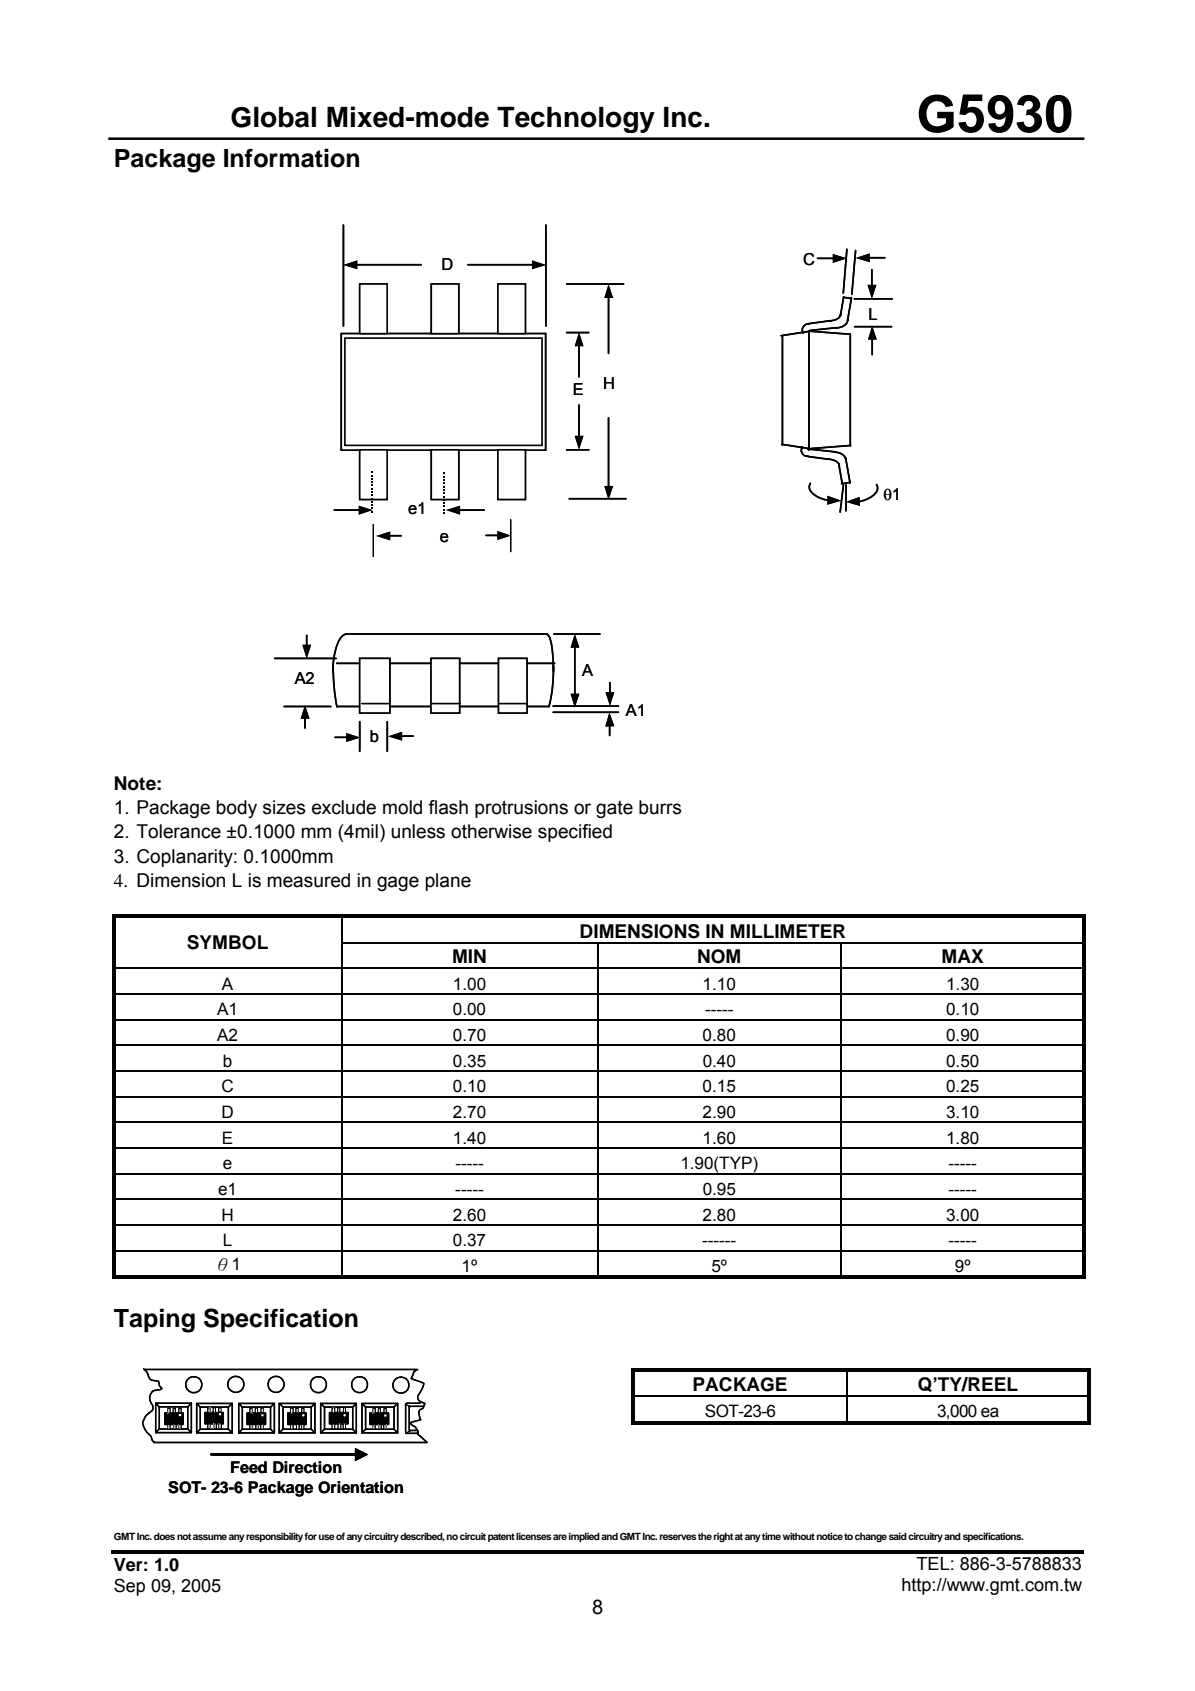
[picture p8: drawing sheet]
<svg xmlns="http://www.w3.org/2000/svg" width="210mm" height="297mm" viewBox="0 0 210 297" stroke-linecap="round" stroke-linejoin="round" font-family="sans-serif">
<g fill="#000">
<path d="M19.7 160.7h.6v.5h-.6zM19.7 160.7h171v.5h-171zM19.7 161.2h.6v4.3h-.6zM19.7 165.5h.6v.2h-.6zM19.7 165.7h.6v4.3h-.6zM19.7 170h.6v.2h-.6zM19.7 170.2h.6v4.3h-.6zM19.7 174.5h.6v.3h-.6zM19.7 174.8h.6v4.2h-.6zM19.7 179h.6v.3h-.6zM59.9 165.5h.2v.2h-.2zM59.9 170h.2v.2h-.2z"/>
<path d="M59.9 174.5h.2v.3h-.2zM59.9 179h.2v.3h-.2zM104.9 165.5h.2v.2h-.2zM104.9 170h.2v.2h-.2zM104.9 174.5h.2v.3h-.2zM104.9 179h.2v.3h-.2zM147.6 165.5h.2v.2h-.2zM147.6 170h.2v.2h-.2zM147.6 174.5h.2v.3h-.2zM147.6 179h.2v.3h-.2zM190.2 160.7h.5v.5h-.5zM190.2 161.2h.5v4.3h-.5z"/>
<path d="M190.2 165.5h.5v.2h-.5zM190.2 165.7h.5v4.3h-.5zM190.2 170h.5v.2h-.5zM190.2 170.2h.5v4.3h-.5zM190.2 174.5h.5v.3h-.5zM190.2 174.8h.5v4.2h-.5zM190.2 179h.5v.3h-.5zM19.7 179.3h.6v4.2h-.6zM19.7 183.5h.6v.3h-.6zM19.7 183.8h.6v4.2h-.6zM19.7 188h.6v.3h-.6zM19.7 188.3h.6v4.2h-.6z"/>
<path d="M19.7 192.5h.6v.3h-.6zM19.7 192.8h.6v4.2h-.6zM19.7 197h.6v.3h-.6zM59.9 183.5h.2v.3h-.2zM59.9 188h.2v.3h-.2zM59.9 192.5h.2v.3h-.2zM59.9 197h.2v.3h-.2zM104.9 183.5h.2v.3h-.2zM104.9 188h.2v.3h-.2zM104.9 192.5h.2v.3h-.2zM104.9 197h.2v.3h-.2zM147.6 183.5h.2v.3h-.2z"/>
<path d="M147.6 188h.2v.3h-.2zM147.6 192.5h.2v.3h-.2zM147.6 197h.2v.3h-.2zM190.2 179.3h.5v4.2h-.5zM190.2 183.5h.5v.3h-.5zM190.2 183.8h.5v4.2h-.5zM190.2 188h.5v.3h-.5zM190.2 188.3h.5v4.2h-.5zM190.2 192.5h.5v.3h-.5zM190.2 192.8h.5v4.2h-.5zM190.2 197h.5v.3h-.5zM19.7 197.3h.6v4.2h-.6z"/>
<path d="M19.7 201.5h.6v.3h-.6zM19.7 201.8h.6v4.2h-.6zM19.7 206h.6v.3h-.6zM19.7 206.3h.6v4.2h-.6zM19.7 210.5h.6v.3h-.6zM19.7 210.8h.6v4.3h-.6zM19.7 215.1h.6v.2h-.6zM19.7 215.3h.6v4.3h-.6zM19.7 219.6h.6v.2h-.6zM59.9 201.5h.2v.3h-.2zM59.9 206h.2v.3h-.2zM59.9 210.5h.2v.3h-.2z"/>
<path d="M59.9 215.1h.2v.2h-.2zM59.9 219.6h.2v.2h-.2zM104.9 201.5h.2v.3h-.2zM104.9 206h.2v.3h-.2zM104.9 210.5h.2v.3h-.2zM104.9 215.1h.2v.2h-.2zM104.9 219.6h.2v.2h-.2zM147.6 201.5h.2v.3h-.2zM147.6 206h.2v.3h-.2zM147.6 210.5h.2v.3h-.2zM147.6 215.1h.2v.2h-.2zM147.6 219.6h.2v.2h-.2z"/>
<path d="M190.2 197.3h.5v4.2h-.5zM190.2 201.5h.5v.3h-.5zM190.2 201.8h.5v4.2h-.5zM190.2 206h.5v.3h-.5zM190.2 206.3h.5v4.2h-.5zM190.2 210.5h.5v.3h-.5zM190.2 210.8h.5v4.3h-.5zM190.2 215.1h.5v.2h-.5zM190.2 215.3h.5v4.3h-.5zM190.2 219.6h.5v.2h-.5zM19.7 219.8h.6v4.8h-.6zM19.7 224.1h40.2v.5h-40.2z"/>
<path d="M59.9 224.1h45v.5h-45zM104.9 224.1h42.7v.5h-42.7zM147.6 224.1h.5v.5h-.5zM148.1 224.1h42.1v.5h-42.1zM190.2 219.8h.5v4.8h-.5zM190.2 224.1h.5v.5h-.5zM111 240.3h.5v.6h-.5zM111 240.3h80.5v.6h-80.5zM111 240.9h.5v4.2h-.5zM111 245.1h.5v.3h-.5zM111 245.4h.5v4.7h-.5zM111 249.6h37.6v.5h-37.6z"/>
<path d="M148.6 245.1h.3v.3h-.3zM148.6 249.6h42.4v.5h-42.4zM191 240.3h.5v.6h-.5zM191 240.9h.5v4.2h-.5zM191 245.1h.5v.3h-.5zM191 245.4h.5v4.7h-.5zM191 249.6h.5v.5h-.5zM19.5 272.3h170.9v.5h-170.9z"/>
</g>
<path d="M19 24.4h171.5" fill="none" stroke="#000" stroke-width=".44"/>
<g fill="none" stroke="#000" stroke-width=".25">
<path d="M20.3 170.1h39.6M20.3 174.6h39.6M20.3 179.1h39.6M60 161.2v4.3M60 165.7v4.3M60 170.2v4.3M60 174.8v4.2M60 179.3v4.2M60.1 165.6h44.8M60.1 170.1h44.8M60.1 174.6h44.8M60.1 179.1h44.8"/>
<path d="M105 165.7v4.3M105 170.2v4.3M105 174.8v4.2M105 179.3v4.2M105.1 165.6h42.5M105.1 170.1h42.5M105.1 174.6h42.5M105.1 179.1h42.5M147.7 165.7v4.3M147.7 170.2v4.3M147.7 174.8v4.2M147.7 179.3v4.2"/>
<path d="M147.8 165.6h42.4M147.8 170.1h42.4M147.8 174.6h42.4M147.8 179.1h42.4M20.3 183.6h39.6M20.3 188.1h39.6M20.3 192.6h39.6M20.3 197.1h39.6M60 183.8v4.2M60 188.3v4.2M60 192.8v4.2M60 197.3v4.2"/>
<path d="M60.1 183.6h44.8M60.1 188.1h44.8M60.1 192.6h44.8M60.1 197.1h44.8M105 183.8v4.2M105 188.3v4.2M105 192.8v4.2M105 197.3v4.2M105.1 183.6h42.5M105.1 188.1h42.5M105.1 192.6h42.5M105.1 197.1h42.5"/>
<path d="M147.7 183.8v4.2M147.7 188.3v4.2M147.7 192.8v4.2M147.7 197.3v4.2M147.8 183.6h42.4M147.8 188.1h42.4M147.8 192.6h42.4M147.8 197.1h42.4M20.3 201.7h39.6M20.3 206.2h39.6M20.3 210.7h39.6M20.3 215.2h39.6"/>
<path d="M20.3 219.7h39.6M60 201.8v4.2M60 206.3v4.2M60 210.8v4.3M60 215.3v4.3M60 219.8v4.3M60.1 201.7h44.8M60.1 206.2h44.8M60.1 210.7h44.8M60.1 215.2h44.8M60.1 219.7h44.8M105 201.8v4.2"/>
<path d="M105 206.3v4.2M105 210.8v4.3M105 215.3v4.3M105 219.8v4.3M105.1 201.7h42.5M105.1 206.2h42.5M105.1 210.7h42.5M105.1 215.2h42.5M105.1 219.7h42.5M147.7 201.8v4.2M147.7 206.3v4.2M147.7 210.8v4.3"/>
<path d="M147.7 215.3v4.3M147.7 219.8v4.3M147.8 201.7h42.4M147.8 206.2h42.4M147.8 210.7h42.4M147.8 215.2h42.4M147.8 219.7h42.4M111.5 245.2h37.1M148.8 240.9v4.2M148.8 245.4v4.2M148.9 245.2h42.1"/>
</g>
<path d="M59.2 124.1h37.3" fill="none" stroke="#000" stroke-width=".29"/>
<g fill="#fff" stroke="#000" stroke-width=".29">
<path d="M60 58.6h35.8v20.5h-35.8z" fill-rule="evenodd"/>
<path d="M60.6 59.4h34.6v18.8h-34.6z" fill-rule="evenodd"/>
</g>
<g fill="none" stroke="#000" stroke-width=".29">
<path d="M60.3 39.5v17.8M95.9 39.5v17.8M99.6 49.9h9.9M106.9 52.2v9.9M137.4 59v19.2M142.1 58.3v20.8M149.4 58.7v19.6M106.9 73.4v12M142.3 84.9a1.49 1.49 0 0 0 .8 2 5.4 5.4 0 0 0 2.3 1M148.1 85.2l-.5 4.8M148.6 85.2v4.5M154 85.1a1.49 1.49 0 0 1-.8 2 5.1 5.1 0 0 1-2.3 1"/>
<path d="M58.5 117.1a36.8 36.8 0 0 0 .7 7.1M59.1 116.5h38.3M60.8 111.4a3 3 0 0 0-1.8 2.5l-.4 1.9-.1 2.2M60.9 111.4h35.3M96 111.4a3.4 3.4 0 0 1 1 2.7l.2 3.8M97.2 116.9a26.3 26.3 0 0 1-.8 7.2"/>
</g>
<path d="M106.9 49.9l.8 2.4h-1.5zM106.2 85.4h1.5l-.8 2.4zM145.3 87.1l2.5 .8-2.5 .8zM148.6 88.2l2.4-.9v1.6z" fill="#000"/>
<path d="M63.2 49.9h4.8v8.7h-4.8z" fill-rule="evenodd" fill="#fff" stroke="#000" stroke-width=".29"/>
<g fill="none" stroke="#000" stroke-width=".29">
<path d="M62.7 46.5h11.3M82.2 46.5h11.3M99.5 58.4h3.9M142.1 56.9a1.11 1.11 0 0 0-1 1.6M142.1 58.2l7.3 .5M142.1 58.2l-4.9 .8M143.6 45.4h2.7M145.9 56.3l-4 .6M147 57.6l-4.8 .5M147.7 55.1a1.76 1.76 0 0 1-2 1.3M148.1 52.2l1.4 .2M148.2 52.2l-.6 3.3"/>
<path d="M148.8 43.8l-.7 7.7M148.9 56.2a1.85 1.85 0 0 1-2 1.4M149.6 52.3l-.7 4M150.1 52.5h6.6M150.1 57.4h6.5M150.3 44l-.7 7.7M152.7 45.3h2.7M153.1 47.4v2.7M153.2 59.5v2.8M99.5 79h3.9M101.7 60.7v5.5M101.7 71.1v5.5"/>
<path d="M137.3 78l4.9 .8M140.9 78.5a1.1 1.1 0 0 0 1 1.6M141.9 78.9l4.8 .5M146.6 79.4a1.85 1.85 0 0 1 2 1.5M149.4 78.3l-7 .5M100 87.6h10M141.9 80.2l3.7 .5M145.4 80.6a1.81 1.81 0 0 1 2 1.3M147.3 81.5l.6 3.4M148.5 80.5l.8 4.3M149.4 84.7l-1.6 .3M48.2 115.7h10.8"/>
<path d="M53.9 111.6v1.7M97.3 111.4h8.1M101 113.7v8.2M107.1 119.9v1.7M49.9 124.1h8.2M53.6 126.2v1.7M63.2 126.8v5.2M68 126.8v5.2M70.5 129.3h2.1M97.2 124h11.4M107.1 127.5v1.7"/>
</g>
<g fill="#000">
<path d="M60.3 46.5l2.5-.8v1.6zM93.5 45.7l2.4 .8-2.4 .8zM146.3 44.6l2.4 .8-2.4 .8zM152.4 50h1.5l-.8 2.5zM150.3 45.3l2.5-.8v1.6zM153.2 57.2l.8 2.4h-1.5zM100.9 76.6h1.6l-.8 2.4zM101.7 58.4l.8 2.4h-1.6zM53.1 113.3h1.6l-.8 2.4zM101 111.4l.8 2.4h-1.6zM53.6 123.8l.8 2.5h-1.6zM68.2 129.3l2.4-.8v1.6z"/>
<path d="M100.2 121.9h1.6l-.8 2.4zM106.4 121.6h1.5l-.8 2.4zM107 125.2l.9 2.4h-1.6z"/>
</g>
<g fill="#fff" stroke="#000" stroke-width=".29">
<path d="M63.2 79h4.8v8.7h-4.8z" fill-rule="evenodd"/>
<path d="M75.8 79h4.8v8.7h-4.8z" fill-rule="evenodd"/>
<path d="M75.8 49.9h4.8v8.7h-4.8z" fill-rule="evenodd"/>
<path d="M87.5 49.9h4.8v8.7h-4.8z" fill-rule="evenodd"/>
<path d="M87.5 79h4.8v8.7h-4.8z" fill-rule="evenodd"/>
<path d="M63.2 115.7h5.3v9.5h-5.3z" fill-rule="evenodd"/>
<path d="M87.6 115.7h5v9.5h-5z" fill-rule="evenodd"/>
</g>
<path d="M68.4 94.1h2.1M85.4 94h2M58.8 129.5h2.1M63.5 123.6h4.8M87.8 123.6h4.8M97.2 125.1h11.4" fill="none" stroke="#000" stroke-width=".29"/>
<path d="M65.6 92.1v5.7M89.7 91.3v5.6" fill="none" stroke="#000" stroke-width=".22"/>
<path d="M66.1 94.1l2.4-.7v1.5zM87.4 93.3l2.4 .8-2.4 .7zM60.8 128.8l2.5 .8-2.5 .7z" fill="#000"/>
<path d="M75.7 115.7h5v9.5h-5z" fill-rule="evenodd" fill="#fff" stroke="#000" stroke-width=".29"/>
<path d="M58.7 89.6h4.4M80.7 89.6h4.4M59.2 124.1h37.3M75.9 123.6h4.9" fill="none" stroke="#000" stroke-width=".29"/>
<g fill="#000">
<path d="M65.3 89.7h.3v.3h-.3zM65.3 89.2h.3v.3h-.3zM65.3 88.6h.3v.3h-.3zM65.3 88h.3v.3h-.3zM65.3 87.4h.3v.3h-.3zM65.3 86.8h.3v.3h-.3zM65.3 86.3h.3v.3h-.3zM65.3 85.7h.3v.3h-.3zM65.3 85.1h.3v.3h-.3zM65.3 84.5h.3v.3h-.3zM65.3 84h.3v.2h-.3zM65.3 83.4h.3v.3h-.3z"/>
<path d="M65.3 82.8h.3v.3h-.3zM77.9 90h.3v.3h-.3zM77.9 89.4h.3v.3h-.3zM77.9 88.8h.3v.3h-.3zM77.9 88.2h.3v.3h-.3zM77.9 87.7h.3v.2h-.3zM77.9 87.1h.3v.3h-.3zM77.9 86.5h.3v.3h-.3zM77.9 85.9h.3v.3h-.3zM77.9 85.3h.3v.3h-.3zM77.9 84.8h.3v.2h-.3zM77.9 84.2h.3v.3h-.3z"/>
<path d="M77.9 83.6h.3v.3h-.3zM77.9 83h.3v.3h-.3z"/>
</g>
<path d="M63 88.8l2.4 .8-2.4 .8zM78.4 89.6l2.4-.8v1.6z" fill="#000"/>
<g fill="#fff" stroke="#000" stroke-width=".29">
<path d="M60 58.6h35.8v20.5h-35.8z" fill-rule="evenodd"/>
<path d="M60.6 59.4h34.6v18.8h-34.6z" fill-rule="evenodd"/>
<path d="M60 58.6h35.8v20.5h-35.8z" fill-rule="evenodd"/>
<path d="M60.6 59.4h34.6v18.8h-34.6z" fill-rule="evenodd"/>
</g>
<g fill="none" stroke="#000" stroke-width=".29">
<path d="M60.3 39.5v17.8M95.9 39.5v17.8M99.6 49.9h9.9M106.9 52.2v9.9M137.4 59v19.2M142.1 58.3v20.8M149.4 58.7v19.6M106.9 73.4v12M142.3 84.9a1.49 1.49 0 0 0 .8 2 5.4 5.4 0 0 0 2.3 1M148.1 85.2l-.5 4.8M148.6 85.2v4.5M154 85.1a1.49 1.49 0 0 1-.8 2 5.1 5.1 0 0 1-2.3 1"/>
<path d="M58.5 117.1a36.8 36.8 0 0 0 .7 7.1M59.1 116.5h38.3M60.8 111.4a3 3 0 0 0-1.8 2.5l-.4 1.9-.1 2.2M60.9 111.4h35.3M96 111.4a3.4 3.4 0 0 1 1 2.7l.2 3.8M97.2 116.9a26.3 26.3 0 0 1-.8 7.2"/>
</g>
<path d="M106.9 49.9l.8 2.4h-1.5zM106.2 85.4h1.5l-.8 2.4zM145.3 87.1l2.5 .8-2.5 .8zM148.6 88.2l2.4-.9v1.6z" fill="#000"/>
<path d="M63.2 49.9h4.8v8.7h-4.8z" fill-rule="evenodd" fill="#fff" stroke="#000" stroke-width=".29"/>
<g fill="none" stroke="#000" stroke-width=".29">
<path d="M62.7 46.5h11.3M82.2 46.5h11.3M99.5 58.4h3.9M142.1 56.9a1.11 1.11 0 0 0-1 1.6M142.1 58.2l7.3 .5M142.1 58.2l-4.9 .8M143.6 45.4h2.7M145.9 56.3l-4 .6M147 57.6l-4.8 .5M147.7 55.1a1.76 1.76 0 0 1-2 1.3M148.1 52.2l1.4 .2M148.2 52.2l-.6 3.3"/>
<path d="M148.8 43.8l-.7 7.7M148.9 56.2a1.85 1.85 0 0 1-2 1.4M149.6 52.3l-.7 4M150.1 52.5h6.6M150.1 57.4h6.5M150.3 44l-.7 7.7M152.7 45.3h2.7M153.1 47.4v2.7M153.2 59.5v2.8M99.5 79h3.9M101.7 60.7v5.5M101.7 71.1v5.5"/>
<path d="M137.3 78l4.9 .8M140.9 78.5a1.1 1.1 0 0 0 1 1.6M141.9 78.9l4.8 .5M146.6 79.4a1.85 1.85 0 0 1 2 1.5M149.4 78.3l-7 .5M100 87.6h10M141.9 80.2l3.7 .5M145.4 80.6a1.81 1.81 0 0 1 2 1.3M147.3 81.5l.6 3.4M148.5 80.5l.8 4.3M149.4 84.7l-1.6 .3M48.2 115.7h10.8"/>
<path d="M53.9 111.6v1.7M97.3 111.4h8.1M101 113.7v8.2M107.1 119.9v1.7M49.9 124.1h8.2M53.6 126.2v1.7M63.2 126.8v5.2M68 126.8v5.2M70.5 129.3h2.1M97.2 124h11.4M107.1 127.5v1.7"/>
</g>
<g fill="#000">
<path d="M60.3 46.5l2.5-.8v1.6zM93.5 45.7l2.4 .8-2.4 .8zM146.3 44.6l2.4 .8-2.4 .8zM152.4 50h1.5l-.8 2.5zM150.3 45.3l2.5-.8v1.6zM153.2 57.2l.8 2.4h-1.5zM100.9 76.6h1.6l-.8 2.4zM101.7 58.4l.8 2.4h-1.6zM53.1 113.3h1.6l-.8 2.4zM101 111.4l.8 2.4h-1.6zM53.6 123.8l.8 2.5h-1.6zM68.2 129.3l2.4-.8v1.6z"/>
<path d="M100.2 121.9h1.6l-.8 2.4zM106.4 121.6h1.5l-.8 2.4zM107 125.2l.9 2.4h-1.6z"/>
</g>
<g fill="#fff" stroke="#000" stroke-width=".29">
<path d="M63.2 79h4.8v8.7h-4.8z" fill-rule="evenodd"/>
<path d="M75.8 79h4.8v8.7h-4.8z" fill-rule="evenodd"/>
<path d="M75.8 49.9h4.8v8.7h-4.8z" fill-rule="evenodd"/>
<path d="M87.5 49.9h4.8v8.7h-4.8z" fill-rule="evenodd"/>
<path d="M87.5 79h4.8v8.7h-4.8z" fill-rule="evenodd"/>
<path d="M63.2 115.7h5.3v9.5h-5.3z" fill-rule="evenodd"/>
<path d="M87.6 115.7h5v9.5h-5z" fill-rule="evenodd"/>
</g>
<path d="M68.4 94.1h2.1M85.4 94h2M58.8 129.5h2.1M63.5 123.6h4.8M87.8 123.6h4.8M97.2 125.1h11.4" fill="none" stroke="#000" stroke-width=".29"/>
<path d="M65.6 92.1v5.7M89.7 91.3v5.6" fill="none" stroke="#000" stroke-width=".22"/>
<path d="M66.1 94.1l2.4-.7v1.5zM87.4 93.3l2.4 .8-2.4 .7zM60.8 128.8l2.5 .8-2.5 .7z" fill="#000"/>
<path d="M75.7 115.7h5v9.5h-5z" fill-rule="evenodd" fill="#fff" stroke="#000" stroke-width=".29"/>
<path d="M58.7 89.6h4.4M80.7 89.6h4.4M75.9 123.6h4.9" fill="none" stroke="#000" stroke-width=".29"/>
<g fill="#000">
<path d="M65.3 89.7h.3v.3h-.3zM65.3 89.2h.3v.3h-.3zM65.3 88.6h.3v.3h-.3zM65.3 88h.3v.3h-.3zM65.3 87.4h.3v.3h-.3zM65.3 86.8h.3v.3h-.3zM65.3 86.3h.3v.3h-.3zM65.3 85.7h.3v.3h-.3zM65.3 85.1h.3v.3h-.3zM65.3 84.5h.3v.3h-.3zM65.3 84h.3v.2h-.3zM65.3 83.4h.3v.3h-.3z"/>
<path d="M65.3 82.8h.3v.3h-.3zM77.9 90h.3v.3h-.3zM77.9 89.4h.3v.3h-.3zM77.9 88.8h.3v.3h-.3zM77.9 88.2h.3v.3h-.3zM77.9 87.7h.3v.2h-.3zM77.9 87.1h.3v.3h-.3zM77.9 86.5h.3v.3h-.3zM77.9 85.9h.3v.3h-.3zM77.9 85.3h.3v.3h-.3zM77.9 84.8h.3v.2h-.3zM77.9 84.2h.3v.3h-.3z"/>
<path d="M77.9 83.6h.3v.3h-.3zM77.9 83h.3v.3h-.3z"/>
</g>
<path d="M63 88.8l2.4 .8-2.4 .8zM78.4 89.6l2.4-.8v1.6z" fill="#000"/>
<g fill="none" stroke="#000" stroke-width=".25">
<path d="M25.2 240.4l.6 .6 .5 1.3a1.58 1.58 0 0 0 1.3 .3h.3l.1 .8 .4 .5-1.2 .3a1.02 1.02 0 0 0-.9 1 1.78 1.78 0 0 0 .5 1.6 1.15 1.15 0 0 1-.8 1.5 2.5 2.5 0 0 0-.9 1.8l.6 1.3 .8 .8 .1 .4a.85 .85 0 0 0 .6 .8M25.5 240.6h47.7M27 253.4h48M27.3 246.5h6.3v5.2h-6.3zM27.3 246.5l.7 .6M28 251l-.7 .7M28 247.1h5v3.9h-5zM33 251l.6 .7M33.6 246.5l-.6 .6M34.5 246.5h6.3v5.2h-6.3zM34.5 246.5l.7 .7M35.2 247.2h4.9v3.9h-4.9z"/>
<path d="M35.2 251.1l-.7 .6M40.1 251.1l.7 .6M40.8 246.5l-.7 .7M41.9 246.5h6.3v5.2h-6.3zM41.9 246.5l.7 .7M42.6 247.2h4.9v3.9h-4.9zM42.6 251.1l-.7 .6M47.5 251.1l.7 .6M48.2 246.5l-.7 .7M49 246.5h6.3v5.2h-6.3zM49 246.5l.7 .7M49.7 247.2h5v3.9h-5z"/>
<path d="M49.7 251.1l-.7 .6M54.7 251.1l.6 .6M55.3 246.5l-.6 .7M56.3 246.5h6.3v5.2h-6.3zM56.3 246.5l.7 .7M57 247.2h5v3.9h-5zM57 251.1l-.7 .6M62 251.1l.6 .6M62.6 246.5l-.6 .7M63.6 246.5h6.2v5.2h-6.2zM63.6 246.5l.6 .7M64.2 247.2h5v3.9h-5z"/>
<path d="M64.2 251.1l-.6 .6M69.2 251.1l.6 .6M69.8 246.5l-.6 .7M71.2 246.6v4.9M71.3 251.8h2.1M71.4 246.5h2.4M72 251.3h1.2M73.4 240.6l-.6 .3-.6 1.2 2.3 .9-.3 .7-.5 1a.92 .92 0 0 0-.3 1 .92 .92 0 0 0 .8 .7l.4 .1-.3 .9a.93 .93 0 0 0-.6 1.4l.2 .6-.7 .2a1.3 1.3 0 0 0-1.1 .4l.1 .2a1.73 1.73 0 0 1 1.2 1.6v.1l1.6 1.5M74.3 247h-2.4v4.3"/>
<circle cx="34" cy="243.2" r="1.42"/>
<circle cx="41.4" cy="243.2" r="1.41"/>
<circle cx="48.5" cy="243.2" r="1.41"/>
<circle cx="55.9" cy="243.2" r="1.41"/>
<circle cx="63.2" cy="243.2" r="1.4"/>
<circle cx="70.4" cy="243.3" r="1.41"/>
</g>
<path d="M71.3 246.7l.8 .4M72.1 251.4l-.8 .3" fill="none" stroke="#000" stroke-width=".18"/>
<path d="M37 255.4l25.8-.1 .1 .2-25.8 .1zM62.4 254.4l2.1 1.1-2.1 1.1z" fill="#000" stroke="#000" stroke-width=".18"/>
<path d="M29.5 250.2h.3v.9h-.3z" fill="#fff"/>
<path d="M29.5 250.2h.3v.9h-.3z" fill="none" stroke="#000" stroke-width=".18"/>
<path d="M29 248.2h3.2v2h-3.2z" fill="#000"/>
<path d="M29 248.2h3.2v2h-3.2z" fill="none" stroke="#000" stroke-width=".25"/>
<path d="M30.4 247.4h.4v.8h-.4z" fill="#fff"/>
<path d="M30.4 247.4h.4v.8h-.4z" fill="none" stroke="#000" stroke-width=".18"/>
<path d="M30.5 250.2h.4v.9h-.4z" fill="#fff"/>
<path d="M30.5 250.2h.4v.9h-.4z" fill="none" stroke="#000" stroke-width=".18"/>
<path d="M31.4 250.2h.4v.9h-.4z" fill="#fff"/>
<path d="M31.4 250.2h.4v.9h-.4z" fill="none" stroke="#000" stroke-width=".18"/>
<path d="M29.5 247.4h.3v.9h-.3z" fill="#fff"/>
<path d="M29.5 247.4h.3v.9h-.3z" fill="none" stroke="#000" stroke-width=".18"/>
<path d="M31.5 247.4h.3v.8h-.3z" fill="#fff"/>
<path d="M31.5 247.4h.3v.8h-.3z" fill="none" stroke="#000" stroke-width=".18"/>
<path d="M36.5 250.1h.4v.9h-.4z" fill="#fff"/>
<path d="M36.5 250.1h.4v.9h-.4z" fill="none" stroke="#000" stroke-width=".18"/>
<path d="M36 248.1h3.2v2h-3.2z" fill="#000"/>
<path d="M36 248.1h3.2v2h-3.2z" fill="none" stroke="#000" stroke-width=".25"/>
<path d="M37.4 247.3h.4v.8h-.4z" fill="#fff"/>
<path d="M37.5 247.3h.3v.8h-.3z" fill="none" stroke="#000" stroke-width=".18"/>
<path d="M37.6 250.1h.4v.9h-.4z" fill="#fff"/>
<path d="M37.6 250.1h.4v.9h-.4z" fill="none" stroke="#000" stroke-width=".18"/>
<path d="M38.4 250.1h.4v.9h-.4z" fill="#fff"/>
<path d="M38.4 250.1h.4v.9h-.4z" fill="none" stroke="#000" stroke-width=".18"/>
<path d="M36.5 247.3h.4v.9h-.4z" fill="#fff"/>
<path d="M36.5 247.3h.4v.9h-.4z" fill="none" stroke="#000" stroke-width=".18"/>
<path d="M38.5 247.3h.3v.8h-.3z" fill="#fff"/>
<path d="M38.5 247.3h.3v.8h-.3z" fill="none" stroke="#000" stroke-width=".18"/>
<path d="M43.9 250.2h.4v.9h-.4z" fill="#fff"/>
<path d="M43.9 250.2h.4v.9h-.4z" fill="none" stroke="#000" stroke-width=".18"/>
<path d="M43.4 248.2h3.2v2h-3.2z" fill="#000"/>
<path d="M43.4 248.2h3.2v2h-3.2z" fill="none" stroke="#000" stroke-width=".25"/>
<path d="M44.9 247.4h.3v.8h-.3z" fill="#fff"/>
<path d="M44.9 247.4h.3v.8h-.3z" fill="none" stroke="#000" stroke-width=".18"/>
<path d="M45 250.2h.4v.9h-.4z" fill="#fff"/>
<path d="M45 250.2h.4v.9h-.4z" fill="none" stroke="#000" stroke-width=".18"/>
<path d="M45.8 250.2h.4v.9h-.4z" fill="#fff"/>
<path d="M45.8 250.2h.4v.9h-.4z" fill="none" stroke="#000" stroke-width=".18"/>
<path d="M43.9 247.4h.4v.9h-.4z" fill="#fff"/>
<path d="M43.9 247.4h.4v.9h-.4z" fill="none" stroke="#000" stroke-width=".18"/>
<path d="M45.9 247.4h.3v.8h-.3z" fill="#fff"/>
<path d="M45.9 247.4h.3v.8h-.3z" fill="none" stroke="#000" stroke-width=".18"/>
<path d="M51 250.2h.5v.9h-.5z" fill="#fff"/>
<path d="M51 250.2h.5v.9h-.5z" fill="none" stroke="#000" stroke-width=".18"/>
<path d="M50.6 248.2h3.2v2h-3.2z" fill="#000"/>
<path d="M50.6 248.2h3.2v2h-3.2z" fill="none" stroke="#000" stroke-width=".25"/>
<path d="M52 247.4h.4v.8h-.4z" fill="#fff"/>
<path d="M52 247.4h.4v.8h-.4z" fill="none" stroke="#000" stroke-width=".18"/>
<path d="M52.1 250.2h.4v.9h-.4z" fill="#fff"/>
<path d="M52.1 250.2h.4v.9h-.4z" fill="none" stroke="#000" stroke-width=".18"/>
<path d="M53 250.2h.4v.9h-.4z" fill="#fff"/>
<path d="M53 250.2h.4v.9h-.4z" fill="none" stroke="#000" stroke-width=".18"/>
<path d="M51 247.4h.5v.9h-.5z" fill="#fff"/>
<path d="M51 247.4h.5v.9h-.5z" fill="none" stroke="#000" stroke-width=".18"/>
<path d="M53 247.4h.4v.8h-.4z" fill="#fff"/>
<path d="M53 247.4h.4v.8h-.4z" fill="none" stroke="#000" stroke-width=".18"/>
<path d="M58.4 250.1h.4v.9h-.4z" fill="#fff"/>
<path d="M58.4 250.1h.4v.9h-.4z" fill="none" stroke="#000" stroke-width=".18"/>
<path d="M57.9 248.1h3.2v2h-3.2z" fill="#000"/>
<path d="M57.9 248.1h3.2v2h-3.2z" fill="none" stroke="#000" stroke-width=".25"/>
<path d="M59.3 247.3h.4v.8h-.4z" fill="#fff"/>
<path d="M59.3 247.3h.4v.8h-.4z" fill="none" stroke="#000" stroke-width=".18"/>
<path d="M59.4 250.1h.4v.9h-.4z" fill="#fff"/>
<path d="M59.4 250.1h.4v.9h-.4z" fill="none" stroke="#000" stroke-width=".18"/>
<path d="M60.3 250.1h.4v.9h-.4z" fill="#fff"/>
<path d="M60.3 250.1h.4v.9h-.4z" fill="none" stroke="#000" stroke-width=".18"/>
<path d="M58.4 247.3h.4v.9h-.4z" fill="#fff"/>
<path d="M58.4 247.3h.4v.9h-.4z" fill="none" stroke="#000" stroke-width=".18"/>
<path d="M60.3 247.3h.4v.8h-.4z" fill="#fff"/>
<path d="M60.3 247.3h.4v.8h-.4z" fill="none" stroke="#000" stroke-width=".18"/>
<path d="M65.5 250.2h.4v.9h-.4z" fill="#fff"/>
<path d="M65.5 250.2h.4v.9h-.4z" fill="none" stroke="#000" stroke-width=".18"/>
<path d="M65 248.2h3.2v2h-3.2z" fill="#000"/>
<path d="M65 248.2h3.2v2h-3.2z" fill="none" stroke="#000" stroke-width=".25"/>
<path d="M66.5 247.4h.3v.8h-.3z" fill="#fff"/>
<path d="M66.5 247.4h.3v.8h-.3z" fill="none" stroke="#000" stroke-width=".18"/>
<path d="M66.5 250.2h.4v.9h-.4z" fill="#fff"/>
<path d="M66.5 250.2h.4v.9h-.4z" fill="none" stroke="#000" stroke-width=".18"/>
<path d="M67.4 250.2h.4v.9h-.4z" fill="#fff"/>
<path d="M67.4 250.2h.4v.9h-.4z" fill="none" stroke="#000" stroke-width=".18"/>
<path d="M65.5 247.4h.4v.9h-.4z" fill="#fff"/>
<path d="M65.5 247.4h.4v.9h-.4z" fill="none" stroke="#000" stroke-width=".18"/>
<path d="M67.5 247.4h.3v.8h-.3z" fill="#fff"/>
<path d="M67.5 247.4h.3v.8h-.3z" fill="none" stroke="#000" stroke-width=".18"/>
<circle cx="31.6" cy="248.6" r=".36" fill="#fff"/>
<circle cx="31.6" cy="248.6" r=".36" fill="none" stroke="#000" stroke-width=".25"/>
<circle cx="38.7" cy="248.4" r=".34" fill="#fff"/>
<circle cx="38.7" cy="248.4" r=".34" fill="none" stroke="#000" stroke-width=".25"/>
<path d="M46 248.3a.37 .37 0 0 1 .4 .2 .37 .37 0 0 1-.2 .4h-.2l-.3-.2z" fill-rule="evenodd" fill="#fff"/>
<path d="M46 248.3a.37 .37 0 0 1 .4 .2 .37 .37 0 0 1-.2 .4h-.2l-.3-.2z" fill="none" stroke="#000" stroke-width=".25"/>
<circle cx="53.3" cy="248.6" r=".35" fill="#fff"/>
<circle cx="53.3" cy="248.6" r=".35" fill="none" stroke="#000" stroke-width=".25"/>
<circle cx="60.5" cy="248.6" r=".34" fill="#fff"/>
<circle cx="60.5" cy="248.6" r=".34" fill="none" stroke="#000" stroke-width=".25"/>
<circle cx="67.7" cy="248.7" r=".36" fill="#fff"/>
<g fill="none" stroke="#000" stroke-width=".25">
<path d="M25.2 240.4l.6 .6 .5 1.3a1.58 1.58 0 0 0 1.3 .3h.3l.1 .8 .4 .5-1.2 .3a1.02 1.02 0 0 0-.9 1 1.78 1.78 0 0 0 .5 1.6 1.15 1.15 0 0 1-.8 1.5 2.5 2.5 0 0 0-.9 1.8l.6 1.3 .8 .8 .1 .4a.85 .85 0 0 0 .6 .8M25.5 240.6h47.7M27 253.4h48M27.3 246.5h6.3v5.2h-6.3zM27.3 246.5l.7 .6M28 251l-.7 .7M28 247.1h5v3.9h-5zM33 251l.6 .7M33.6 246.5l-.6 .6M34.5 246.5h6.3v5.2h-6.3zM34.5 246.5l.7 .7M35.2 247.2h4.9v3.9h-4.9z"/>
<path d="M35.2 251.1l-.7 .6M40.1 251.1l.7 .6M40.8 246.5l-.7 .7M41.9 246.5h6.3v5.2h-6.3zM41.9 246.5l.7 .7M42.6 247.2h4.9v3.9h-4.9zM42.6 251.1l-.7 .6M47.5 251.1l.7 .6M48.2 246.5l-.7 .7M49 246.5h6.3v5.2h-6.3zM49 246.5l.7 .7M49.7 247.2h5v3.9h-5z"/>
<path d="M49.7 251.1l-.7 .6M54.7 251.1l.6 .6M55.3 246.5l-.6 .7M56.3 246.5h6.3v5.2h-6.3zM56.3 246.5l.7 .7M57 247.2h5v3.9h-5zM57 251.1l-.7 .6M62 251.1l.6 .6M62.6 246.5l-.6 .7M63.6 246.5h6.2v5.2h-6.2zM63.6 246.5l.6 .7M64.2 247.2h5v3.9h-5z"/>
<path d="M64.2 251.1l-.6 .6M69.2 251.1l.6 .6M69.8 246.5l-.6 .7M71.2 246.6v4.9M71.3 251.8h2.1M71.4 246.5h2.4M72 251.3h1.2M73.4 240.6l-.6 .3-.6 1.2 2.3 .9-.3 .7-.5 1a.92 .92 0 0 0-.3 1 .92 .92 0 0 0 .8 .7l.4 .1-.3 .9a.93 .93 0 0 0-.6 1.4l.2 .6-.7 .2a1.3 1.3 0 0 0-1.1 .4l.1 .2a1.73 1.73 0 0 1 1.2 1.6v.1l1.6 1.5M74.3 247h-2.4v4.3"/>
<circle cx="34" cy="243.2" r="1.42"/>
<circle cx="41.4" cy="243.2" r="1.41"/>
<circle cx="48.5" cy="243.2" r="1.41"/>
<circle cx="55.9" cy="243.2" r="1.41"/>
<circle cx="63.2" cy="243.2" r="1.4"/>
<circle cx="67.7" cy="248.7" r=".36"/>
<circle cx="70.4" cy="243.3" r="1.41"/>
</g>
<path d="M71.3 246.7l.8 .4M72.1 251.4l-.8 .3" fill="none" stroke="#000" stroke-width=".18"/>
<path d="M37 255.4l25.8-.1 .1 .2-25.8 .1zM62.4 254.4l2.1 1.1-2.1 1.1z" fill="#000" stroke="#000" stroke-width=".18"/>
<path d="M29.5 250.2h.3v.9h-.3z" fill="#fff"/>
<path d="M29.5 250.2h.3v.9h-.3z" fill="none" stroke="#000" stroke-width=".18"/>
<path d="M29 248.2h3.2v2h-3.2z" fill="#000"/>
<path d="M29 248.2h3.2v2h-3.2z" fill="none" stroke="#000" stroke-width=".25"/>
<path d="M30.4 247.4h.4v.8h-.4z" fill="#fff"/>
<path d="M30.4 247.4h.4v.8h-.4z" fill="none" stroke="#000" stroke-width=".18"/>
<path d="M30.5 250.2h.4v.9h-.4z" fill="#fff"/>
<path d="M30.5 250.2h.4v.9h-.4z" fill="none" stroke="#000" stroke-width=".18"/>
<path d="M31.4 250.2h.4v.9h-.4z" fill="#fff"/>
<path d="M31.4 250.2h.4v.9h-.4z" fill="none" stroke="#000" stroke-width=".18"/>
<path d="M29.5 247.4h.3v.9h-.3z" fill="#fff"/>
<path d="M29.5 247.4h.3v.9h-.3z" fill="none" stroke="#000" stroke-width=".18"/>
<path d="M31.5 247.4h.3v.8h-.3z" fill="#fff"/>
<path d="M31.5 247.4h.3v.8h-.3z" fill="none" stroke="#000" stroke-width=".18"/>
<path d="M29.5 250.2h.3v.9h-.3z" fill="#fff"/>
<path d="M29.5 250.2h.3v.9h-.3z" fill="none" stroke="#000" stroke-width=".18"/>
<path d="M29 248.2h3.2v2h-3.2z" fill="#000"/>
<path d="M29 248.2h3.2v2h-3.2z" fill="none" stroke="#000" stroke-width=".25"/>
<path d="M30.4 247.4h.4v.8h-.4z" fill="#fff"/>
<path d="M30.4 247.4h.4v.8h-.4z" fill="none" stroke="#000" stroke-width=".18"/>
<path d="M30.5 250.2h.4v.9h-.4z" fill="#fff"/>
<path d="M30.5 250.2h.4v.9h-.4z" fill="none" stroke="#000" stroke-width=".18"/>
<path d="M31.4 250.2h.4v.9h-.4z" fill="#fff"/>
<path d="M31.4 250.2h.4v.9h-.4z" fill="none" stroke="#000" stroke-width=".18"/>
<path d="M29.5 247.4h.3v.9h-.3z" fill="#fff"/>
<path d="M29.5 247.4h.3v.9h-.3z" fill="none" stroke="#000" stroke-width=".18"/>
<path d="M31.5 247.4h.3v.8h-.3z" fill="#fff"/>
<path d="M31.5 247.4h.3v.8h-.3z" fill="none" stroke="#000" stroke-width=".18"/>
<path d="M36.5 250.1h.4v.9h-.4z" fill="#fff"/>
<path d="M36.5 250.1h.4v.9h-.4z" fill="none" stroke="#000" stroke-width=".18"/>
<path d="M36 248.1h3.2v2h-3.2z" fill="#000"/>
<path d="M36 248.1h3.2v2h-3.2z" fill="none" stroke="#000" stroke-width=".25"/>
<path d="M37.4 247.3h.4v.8h-.4z" fill="#fff"/>
<path d="M37.5 247.3h.3v.8h-.3z" fill="none" stroke="#000" stroke-width=".18"/>
<path d="M37.6 250.1h.4v.9h-.4z" fill="#fff"/>
<path d="M37.6 250.1h.4v.9h-.4z" fill="none" stroke="#000" stroke-width=".18"/>
<path d="M38.4 250.1h.4v.9h-.4z" fill="#fff"/>
<path d="M38.4 250.1h.4v.9h-.4z" fill="none" stroke="#000" stroke-width=".18"/>
<path d="M36.5 247.3h.4v.9h-.4z" fill="#fff"/>
<path d="M36.5 247.3h.4v.9h-.4z" fill="none" stroke="#000" stroke-width=".18"/>
<path d="M38.5 247.3h.3v.8h-.3z" fill="#fff"/>
<path d="M38.5 247.3h.3v.8h-.3z" fill="none" stroke="#000" stroke-width=".18"/>
<path d="M36.5 250.1h.4v.9h-.4z" fill="#fff"/>
<path d="M36.5 250.1h.4v.9h-.4z" fill="none" stroke="#000" stroke-width=".18"/>
<path d="M36 248.1h3.2v2h-3.2z" fill="#000"/>
<path d="M36 248.1h3.2v2h-3.2z" fill="none" stroke="#000" stroke-width=".25"/>
<path d="M37.4 247.3h.4v.8h-.4z" fill="#fff"/>
<path d="M37.5 247.3h.3v.8h-.3z" fill="none" stroke="#000" stroke-width=".18"/>
<path d="M37.6 250.1h.4v.9h-.4z" fill="#fff"/>
<path d="M37.6 250.1h.4v.9h-.4z" fill="none" stroke="#000" stroke-width=".18"/>
<path d="M38.4 250.1h.4v.9h-.4z" fill="#fff"/>
<path d="M38.4 250.1h.4v.9h-.4z" fill="none" stroke="#000" stroke-width=".18"/>
<path d="M36.5 247.3h.4v.9h-.4z" fill="#fff"/>
<path d="M36.5 247.3h.4v.9h-.4z" fill="none" stroke="#000" stroke-width=".18"/>
<path d="M38.5 247.3h.3v.8h-.3z" fill="#fff"/>
<path d="M38.5 247.3h.3v.8h-.3z" fill="none" stroke="#000" stroke-width=".18"/>
<path d="M43.9 250.2h.4v.9h-.4z" fill="#fff"/>
<path d="M43.9 250.2h.4v.9h-.4z" fill="none" stroke="#000" stroke-width=".18"/>
<path d="M43.4 248.2h3.2v2h-3.2z" fill="#000"/>
<path d="M43.4 248.2h3.2v2h-3.2z" fill="none" stroke="#000" stroke-width=".25"/>
<path d="M44.9 247.4h.3v.8h-.3z" fill="#fff"/>
<path d="M44.9 247.4h.3v.8h-.3z" fill="none" stroke="#000" stroke-width=".18"/>
<path d="M45 250.2h.4v.9h-.4z" fill="#fff"/>
<path d="M45 250.2h.4v.9h-.4z" fill="none" stroke="#000" stroke-width=".18"/>
<path d="M45.8 250.2h.4v.9h-.4z" fill="#fff"/>
<path d="M45.8 250.2h.4v.9h-.4z" fill="none" stroke="#000" stroke-width=".18"/>
<path d="M43.9 247.4h.4v.9h-.4z" fill="#fff"/>
<path d="M43.9 247.4h.4v.9h-.4z" fill="none" stroke="#000" stroke-width=".18"/>
<path d="M45.9 247.4h.3v.8h-.3z" fill="#fff"/>
<path d="M45.9 247.4h.3v.8h-.3z" fill="none" stroke="#000" stroke-width=".18"/>
<path d="M43.9 250.2h.4v.9h-.4z" fill="#fff"/>
<path d="M43.9 250.2h.4v.9h-.4z" fill="none" stroke="#000" stroke-width=".18"/>
<path d="M43.4 248.2h3.2v2h-3.2z" fill="#000"/>
<path d="M43.4 248.2h3.2v2h-3.2z" fill="none" stroke="#000" stroke-width=".25"/>
<path d="M44.9 247.4h.3v.8h-.3z" fill="#fff"/>
<path d="M44.9 247.4h.3v.8h-.3z" fill="none" stroke="#000" stroke-width=".18"/>
<path d="M45 250.2h.4v.9h-.4z" fill="#fff"/>
<path d="M45 250.2h.4v.9h-.4z" fill="none" stroke="#000" stroke-width=".18"/>
<path d="M45.8 250.2h.4v.9h-.4z" fill="#fff"/>
<path d="M45.8 250.2h.4v.9h-.4z" fill="none" stroke="#000" stroke-width=".18"/>
<path d="M43.9 247.4h.4v.9h-.4z" fill="#fff"/>
<path d="M43.9 247.4h.4v.9h-.4z" fill="none" stroke="#000" stroke-width=".18"/>
<path d="M45.9 247.4h.3v.8h-.3z" fill="#fff"/>
<path d="M45.9 247.4h.3v.8h-.3z" fill="none" stroke="#000" stroke-width=".18"/>
<path d="M51 250.2h.5v.9h-.5z" fill="#fff"/>
<path d="M51 250.2h.5v.9h-.5z" fill="none" stroke="#000" stroke-width=".18"/>
<path d="M50.6 248.2h3.2v2h-3.2z" fill="#000"/>
<path d="M50.6 248.2h3.2v2h-3.2z" fill="none" stroke="#000" stroke-width=".25"/>
<path d="M52 247.4h.4v.8h-.4z" fill="#fff"/>
<path d="M52 247.4h.4v.8h-.4z" fill="none" stroke="#000" stroke-width=".18"/>
<path d="M52.1 250.2h.4v.9h-.4z" fill="#fff"/>
<path d="M52.1 250.2h.4v.9h-.4z" fill="none" stroke="#000" stroke-width=".18"/>
<path d="M53 250.2h.4v.9h-.4z" fill="#fff"/>
<path d="M53 250.2h.4v.9h-.4z" fill="none" stroke="#000" stroke-width=".18"/>
<path d="M51 247.4h.5v.9h-.5z" fill="#fff"/>
<path d="M51 247.4h.5v.9h-.5z" fill="none" stroke="#000" stroke-width=".18"/>
<path d="M53 247.4h.4v.8h-.4z" fill="#fff"/>
<path d="M53 247.4h.4v.8h-.4z" fill="none" stroke="#000" stroke-width=".18"/>
<path d="M51 250.2h.5v.9h-.5z" fill="#fff"/>
<path d="M51 250.2h.5v.9h-.5z" fill="none" stroke="#000" stroke-width=".18"/>
<path d="M50.6 248.2h3.2v2h-3.2z" fill="#000"/>
<path d="M50.6 248.2h3.2v2h-3.2z" fill="none" stroke="#000" stroke-width=".25"/>
<path d="M52 247.4h.4v.8h-.4z" fill="#fff"/>
<path d="M52 247.4h.4v.8h-.4z" fill="none" stroke="#000" stroke-width=".18"/>
<path d="M52.1 250.2h.4v.9h-.4z" fill="#fff"/>
<path d="M52.1 250.2h.4v.9h-.4z" fill="none" stroke="#000" stroke-width=".18"/>
<path d="M53 250.2h.4v.9h-.4z" fill="#fff"/>
<path d="M53 250.2h.4v.9h-.4z" fill="none" stroke="#000" stroke-width=".18"/>
<path d="M51 247.4h.5v.9h-.5z" fill="#fff"/>
<path d="M51 247.4h.5v.9h-.5z" fill="none" stroke="#000" stroke-width=".18"/>
<path d="M53 247.4h.4v.8h-.4z" fill="#fff"/>
<path d="M53 247.4h.4v.8h-.4z" fill="none" stroke="#000" stroke-width=".18"/>
<path d="M58.4 250.1h.4v.9h-.4z" fill="#fff"/>
<path d="M58.4 250.1h.4v.9h-.4z" fill="none" stroke="#000" stroke-width=".18"/>
<path d="M57.9 248.1h3.2v2h-3.2z" fill="#000"/>
<path d="M57.9 248.1h3.2v2h-3.2z" fill="none" stroke="#000" stroke-width=".25"/>
<path d="M59.3 247.3h.4v.8h-.4z" fill="#fff"/>
<path d="M59.3 247.3h.4v.8h-.4z" fill="none" stroke="#000" stroke-width=".18"/>
<path d="M59.4 250.1h.4v.9h-.4z" fill="#fff"/>
<path d="M59.4 250.1h.4v.9h-.4z" fill="none" stroke="#000" stroke-width=".18"/>
<path d="M60.3 250.1h.4v.9h-.4z" fill="#fff"/>
<path d="M60.3 250.1h.4v.9h-.4z" fill="none" stroke="#000" stroke-width=".18"/>
<path d="M58.4 247.3h.4v.9h-.4z" fill="#fff"/>
<path d="M58.4 247.3h.4v.9h-.4z" fill="none" stroke="#000" stroke-width=".18"/>
<path d="M60.3 247.3h.4v.8h-.4z" fill="#fff"/>
<path d="M60.3 247.3h.4v.8h-.4z" fill="none" stroke="#000" stroke-width=".18"/>
<path d="M58.4 250.1h.4v.9h-.4z" fill="#fff"/>
<path d="M58.4 250.1h.4v.9h-.4z" fill="none" stroke="#000" stroke-width=".18"/>
<path d="M57.9 248.1h3.2v2h-3.2z" fill="#000"/>
<path d="M57.9 248.1h3.2v2h-3.2z" fill="none" stroke="#000" stroke-width=".25"/>
<path d="M59.3 247.3h.4v.8h-.4z" fill="#fff"/>
<path d="M59.3 247.3h.4v.8h-.4z" fill="none" stroke="#000" stroke-width=".18"/>
<path d="M59.4 250.1h.4v.9h-.4z" fill="#fff"/>
<path d="M59.4 250.1h.4v.9h-.4z" fill="none" stroke="#000" stroke-width=".18"/>
<path d="M60.3 250.1h.4v.9h-.4z" fill="#fff"/>
<path d="M60.3 250.1h.4v.9h-.4z" fill="none" stroke="#000" stroke-width=".18"/>
<path d="M58.4 247.3h.4v.9h-.4z" fill="#fff"/>
<path d="M58.4 247.3h.4v.9h-.4z" fill="none" stroke="#000" stroke-width=".18"/>
<path d="M60.3 247.3h.4v.8h-.4z" fill="#fff"/>
<path d="M60.3 247.3h.4v.8h-.4z" fill="none" stroke="#000" stroke-width=".18"/>
<path d="M65.5 250.2h.4v.9h-.4z" fill="#fff"/>
<path d="M65.5 250.2h.4v.9h-.4z" fill="none" stroke="#000" stroke-width=".18"/>
<path d="M65 248.2h3.2v2h-3.2z" fill="#000"/>
<path d="M65 248.2h3.2v2h-3.2z" fill="none" stroke="#000" stroke-width=".25"/>
<path d="M66.5 247.4h.3v.8h-.3z" fill="#fff"/>
<path d="M66.5 247.4h.3v.8h-.3z" fill="none" stroke="#000" stroke-width=".18"/>
<path d="M66.5 250.2h.4v.9h-.4z" fill="#fff"/>
<path d="M66.5 250.2h.4v.9h-.4z" fill="none" stroke="#000" stroke-width=".18"/>
<path d="M67.4 250.2h.4v.9h-.4z" fill="#fff"/>
<path d="M67.4 250.2h.4v.9h-.4z" fill="none" stroke="#000" stroke-width=".18"/>
<path d="M65.5 247.4h.4v.9h-.4z" fill="#fff"/>
<path d="M65.5 247.4h.4v.9h-.4z" fill="none" stroke="#000" stroke-width=".18"/>
<path d="M67.5 247.4h.3v.8h-.3z" fill="#fff"/>
<path d="M67.5 247.4h.3v.8h-.3z" fill="none" stroke="#000" stroke-width=".18"/>
<path d="M65.5 250.2h.4v.9h-.4z" fill="#fff"/>
<path d="M65.5 250.2h.4v.9h-.4z" fill="none" stroke="#000" stroke-width=".18"/>
<path d="M65 248.2h3.2v2h-3.2z" fill="#000"/>
<path d="M65 248.2h3.2v2h-3.2z" fill="none" stroke="#000" stroke-width=".25"/>
<path d="M66.5 247.4h.3v.8h-.3z" fill="#fff"/>
<path d="M66.5 247.4h.3v.8h-.3z" fill="none" stroke="#000" stroke-width=".18"/>
<path d="M66.5 250.2h.4v.9h-.4z" fill="#fff"/>
<path d="M66.5 250.2h.4v.9h-.4z" fill="none" stroke="#000" stroke-width=".18"/>
<path d="M67.4 250.2h.4v.9h-.4z" fill="#fff"/>
<path d="M67.4 250.2h.4v.9h-.4z" fill="none" stroke="#000" stroke-width=".18"/>
<path d="M65.5 247.4h.4v.9h-.4z" fill="#fff"/>
<path d="M65.5 247.4h.4v.9h-.4z" fill="none" stroke="#000" stroke-width=".18"/>
<path d="M67.5 247.4h.3v.8h-.3z" fill="#fff"/>
<path d="M67.5 247.4h.3v.8h-.3z" fill="none" stroke="#000" stroke-width=".18"/>
<circle cx="31.6" cy="248.6" r=".36" fill="#fff"/>
<circle cx="31.6" cy="248.6" r=".36" fill="none" stroke="#000" stroke-width=".25"/>
<circle cx="38.7" cy="248.4" r=".34" fill="#fff"/>
<circle cx="38.7" cy="248.4" r=".34" fill="none" stroke="#000" stroke-width=".25"/>
<path d="M46 248.3a.37 .37 0 0 1 .4 .2 .37 .37 0 0 1-.2 .4h-.2l-.3-.2z" fill-rule="evenodd" fill="#fff"/>
<path d="M46 248.3a.37 .37 0 0 1 .4 .2 .37 .37 0 0 1-.2 .4h-.2l-.3-.2z" fill="none" stroke="#000" stroke-width=".25"/>
<circle cx="53.3" cy="248.6" r=".35" fill="#fff"/>
<circle cx="53.3" cy="248.6" r=".35" fill="none" stroke="#000" stroke-width=".25"/>
<circle cx="60.5" cy="248.6" r=".34" fill="#fff"/>
<circle cx="60.5" cy="248.6" r=".34" fill="none" stroke="#000" stroke-width=".25"/>
<circle cx="67.7" cy="248.7" r=".36" fill="#fff"/>
<circle cx="67.7" cy="248.7" r=".36" fill="none" stroke="#000" stroke-width=".25"/>
<text font-size="9.2" x="161" y="23.2">G5930</text>
<text font-size="4.9" x="40.5" y="22.3">Global Mixed-mode Technology Inc.</text>
<g font-size="4.4">
<text x="20" y="29.3">Package Information</text>
<text x="20" y="233.1">Taping Specification</text>
</g>
<text font-size="3.5" x="104" y="283.5">8</text>
<g font-size="3.3">
<text x="20" y="138.8">Note:</text>
<text x="20" y="143">1. Package body sizes exclude mold flash protrusions or gate burrs</text>
<text x="20" y="147.3">2. Tolerance ±0.1000 mm (4mil) unless otherwise specified</text>
<text x="20" y="151.5">3. Coplanarity: 0.1000mm</text>
<text x="20" y="155.7">4. Dimension L is measured in gage plane</text>
<text x="32.8" y="166.7">SYMBOL</text>
<text x="101.8" y="164.7">DIMENSIONS IN MILLIMETER</text>
<text x="79.4" y="169.2">MIN</text>
<text x="122.4" y="169.2">NOM</text>
<text x="165.4" y="169.2">MAX</text>
<text x="121.6" y="244.4">PACKAGE</text>
<text x="161.2" y="244.4">Q’TY/REEL</text>
</g>
<g font-size="3.2">
<text x="20" y="275.9">Ver: 1.0</text>
<text x="161" y="275.8">TEL: 886-3-5788833</text>
<text x="20" y="279.6">Sep 09, 2005</text>
<text x="158.3" y="279.5">http://www.gmt.com.tw</text>
</g>
<g font-size="3">
<text x="39" y="173.8">A</text>
<text x="79.6" y="173.8">1.00</text>
<text x="123.4" y="173.8">1.10</text>
<text x="166.2" y="173.8">1.30</text>
<text x="38.1" y="178.3">A1</text>
<text x="79.6" y="178.3">0.00</text>
<text x="123.9" y="178.3">-----</text>
<text x="166.2" y="178.3">0.10</text>
<text x="38.1" y="182.8">A2</text>
<text x="79.6" y="182.8">0.70</text>
<text x="123.4" y="182.8">0.80</text>
<text x="166.2" y="182.8">0.90</text>
<text x="38.9" y="191.9">C</text>
<text x="39.2" y="187.3">b</text>
<text x="79.6" y="191.9">0.10</text>
<text x="79.6" y="187.3">0.35</text>
<text x="123.4" y="191.9">0.15</text>
<text x="123.4" y="187.3">0.40</text>
<text x="166.2" y="191.9">0.25</text>
<text x="166.2" y="187.3">0.50</text>
<text x="38.9" y="196.4">D</text>
<text x="79.6" y="196.4">2.70</text>
<text x="123.4" y="196.4">2.90</text>
<text x="166.2" y="196.4">3.10</text>
<text x="39" y="200.9">E</text>
<text x="79.6" y="200.9">1.40</text>
<text x="123.4" y="200.9">1.60</text>
<text x="166.2" y="200.9">1.80</text>
<text x="38.3" y="209.9">e1</text>
<text x="39.2" y="205.4">e</text>
<text x="80" y="209.9">-----</text>
<text x="80" y="205.4">-----</text>
<text x="119.5" y="205.4">1.90(TYP)</text>
<text x="123.4" y="209.9">0.95</text>
<text x="166.6" y="205.4">-----</text>
<text x="166.6" y="209.9">-----</text>
<text x="38.9" y="214.4">H</text>
<text x="79.6" y="214.4">2.60</text>
<text x="123.4" y="214.4">2.80</text>
<text x="166.2" y="214.4">3.00</text>
<text x="39.2" y="218.9">L</text>
<text x="79.6" y="218.9">0.37</text>
<text x="123.3" y="218.9">------</text>
<text x="166.6" y="218.9">-----</text>
<text x="37.7" y="223">θ1</text>
<text x="81.1" y="223.4">1º</text>
<text x="125" y="223.4">5º</text>
<text x="167.7" y="223.4">9º</text>
<text x="123.8" y="249">SOT-23-6</text>
<text x="164.6" y="249">3,000 ea</text>
</g>
<g font-size="2.9">
<text x="77.6" y="47.4">D</text>
<text x="141.1" y="46.5">C</text>
<text x="152.6" y="56.3">L</text>
<text x="100.6" y="69.4">E</text>
<text x="105.9" y="68.4">H</text>
<text x="155.2" y="87.8">θ1</text>
<text x="71.7" y="90.3">e1</text>
<text x="77.3" y="95.2">e</text>
<text x="102.3" y="118.7">A</text>
<text x="51.8" y="120.2">A2</text>
<text x="109.9" y="125.8">A1</text>
<text x="65" y="130.4">b</text>
</g>
<g font-size="2.8">
<text x="29.5" y="262.2">SOT- 23-6 Package Orientation</text>
<text x="40.4" y="258.8">Feed Direction</text>
</g>
<text font-size="1.8" x="20" y="270.5">GMT Inc. does not assume any responsibility for use of any circuitry described, no circuit patent licenses are implied and GMTInc. reserves the rightat any time without notice to change said circuitryand specifications.</text>
</svg>
